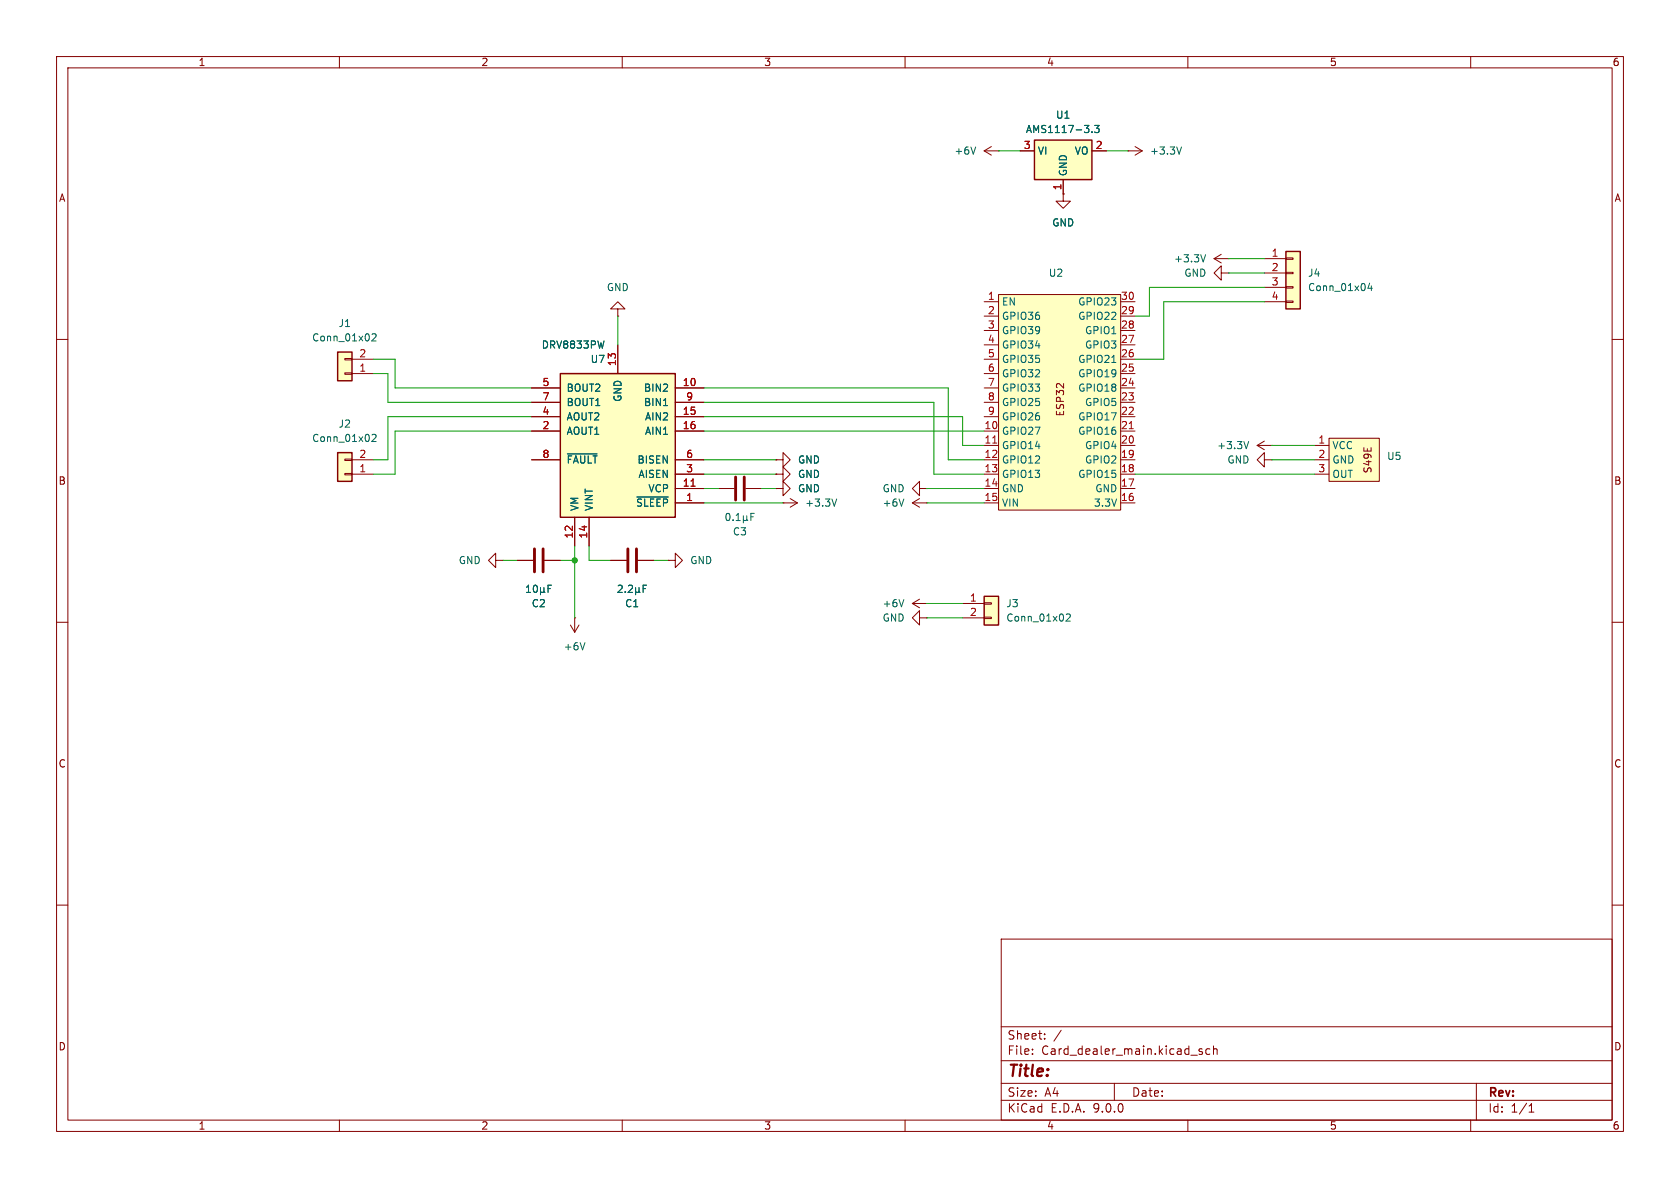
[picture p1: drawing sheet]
<svg xmlns="http://www.w3.org/2000/svg" width="297mm" height="210mm" viewBox="0 0 297 210" stroke-linecap="round" stroke-linejoin="round" font-family="sans-serif">
<g fill="none" stroke="#840000" stroke-width=".18">
<path d="M10 10h277v190h-277zM12 12h273v186h-273zM60 10v2M110 10v2M160 10v2M210 10v2M260 10v2M199.4 26.7h.1M199.4 26.7h2.5M200.7 25.9l1.2 .8M201.9 26.7l-1.2 .7M214.6 45.7l1.3 .8"/>
<path d="M214.6 45.7h2.6M215.9 45l-1.3 .7M217.2 45.7h.1M10 60h2M222.2 78.7l1.3 .8M222.2 78.7h2.6M223.5 78l-1.3 .7M224.8 78.7h.1M285 60h2M127 86.4h2.8M131.8 86.4h2.8M137.2 83.8h1.2v-1.2l1.3 1.2-1.3 1.3v-1.3"/>
<path d="M137.2 83.8h.1M137.2 81.3h1.2v-1.3l1.3 1.3-1.3 1.3v-1.3M137.2 81.3h.1M137.2 86.4h1.2v-1.3l1.3 1.3-1.3 1.2v-1.2M137.2 86.4h.1M138.4 88.9h.1M138.4 88.9h2.6M139.7 88.1l1.3 .8M141 88.9l-1.3 .8M161.3 88.9l1.3 .8M161.3 88.9h2.5M162.6 86.4v-1.3l-1.3 1.3 1.3 1.2v-1.2h1.2"/>
<path d="M162.6 88.1l-1.3 .8M163.8 88.9h.1M163.8 86.4h.1M10 110h2M161.3 106.7l1.3 .7M161.3 106.7h2.5M162.6 105.9l-1.3 .8M163.8 106.7h.1M285 110h2M10 160h2M177 166h108v32h-108zM285 160h2"/>
<path d="M60 198v2M110 198v2M160 198v2M177 194.5h108M177 191.5h108M177 187.5h108M177 181.5h108M182.5 186.3v.1M182.5 185.5v.1M184.7 183.6v.1M184.7 182.8v.1M187.6 182.1l-1.3 2"/>
<path d="M197 191.5v3M210 198v2M212.5 185.5l-.3-.1-.2 .2v.2l.5 .2v.3h-.5M213.9 185.5l-.4-.1-.3 .3v.4l.1 .2h.6M214.5 185.5l.2-.1 .4 .1 .1 .9M214.5 184.9v1.5M260 198v2M261 191.5v6.5M270.3 196.6h.9M270.3 195.5l.4-.4v1.5"/>
</g>
<g fill="none" stroke="#006464" stroke-width=".18">
<path d="M208.9 26l-.4 1.2M213.1 45l-.4 1.3M220.7 78l-.4 1.3M128.5 90.8l.1-.1a.68 .68 0 0 1 .5 .7 .68 .68 0 0 1-.5 .6 .84 .84 0 0 1-.1-1.2zM129.6 91.9v.1M130.1 92h.8M130.1 91.1l.4-.4v1.3M131.4 91.8l.2 .2h.2l.2-.2M131.4 91.2v1.2M132 91.8l.2 .2M132 91.2v.6M132.7 91.4h.5"/>
<path d="M133.3 90.7h-.6v1.3M147.9 88.2l-.4 1.3M159.8 88.2l-.4 1.3M159.8 106l-.4 1.3"/>
</g>
<path d="M130 84.3v4.1M131.6 84.3v4.1" fill="none" stroke="#840000" stroke-width=".51"/>
<path d="M182.9 24.8h10.1v7h-10.1z" fill="#ffffc2"/>
<path d="M182.9 24.8h10.1v7h-10.1z" fill="none" stroke="#840000" stroke-width=".25"/>
<path d="M180.3 26.7h2.6M188 31.8v2.5M193 26.7h2.6" fill="none" stroke="#840000" stroke-width=".18"/>
<path d="M193 23.3v.1M193.5 22.2h.8l-.4 .5 .3 .1v.5l-.1 .1-.6-.1" fill="none" stroke="#006464" stroke-width=".18"/>
<path d="M227.3 44.5h2.6v10.1h-2.6z" fill="#ffffc2"/>
<path d="M227.3 44.5h2.6v10.1h-2.6z" fill="none" stroke="#840000" stroke-width=".25"/>
<g fill="none" stroke="#840000" stroke-width=".18">
<path d="M174 26.7l1.3 .7M174 26.7h2.5M175.3 25.9l-1.3 .8M176.5 26.7h.1M188 34.3v1.3h1.2l-1.2 1.2-1.3-1.2h1.3M188 34.3h.1M215.9 48.3v-1.3l-1.3 1.3 1.3 1.2v-1.2h1.3M217.2 48.3h.1M223.5 45.7h3.8M223.5 48.3h3.8M223.5 50.8h3.8M223.5 53.3h3.8"/>
<path d="M227.3 45.6h1.3v.2h-1.3zM227.3 48.1h1.3v.3h-1.3zM227.3 50.7h1.3v.2h-1.3zM227.3 53.2h1.3v.3h-1.3zM162.6 109.2v-1.2l-1.3 1.2 1.3 1.3v-1.3h1.2M163.8 109.2h.1"/>
</g>
<path d="M172.5 26l-.4 1.2M242.1 50l-.3 1h.8M242.4 50.5v.9" fill="none" stroke="#006464" stroke-width=".18"/>
<path d="M174 105.4h2.5v5.1h-2.5z" fill="#ffffc2"/>
<path d="M174 105.4h2.5v5.1h-2.5z" fill="none" stroke="#840000" stroke-width=".25"/>
<path d="M170.2 106.7h3.8M170.2 109.2h3.8M174 106.6h1.3v.2h-1.3zM174 109.1h1.3v.2h-1.3z" fill="none" stroke="#840000" stroke-width=".18"/>
<path d="M188.5 108.7l.5-.2 .2 .4-.8 .9h.8" fill="none" stroke="#006464" stroke-width=".18"/>
<path d="M176.5 52.1h21.6v38.1h-21.6z" fill="#ffffc2"/>
<g fill="none" stroke="#840000" stroke-width=".18">
<path d="M174 53.3h2.5M174 55.9h2.5M174 58.4h2.5M176.5 52.1h21.6v38.1h-21.6zM198.1 53.3h2.6M198.1 55.9h2.6M198.1 58.4h2.6M174 61h2.5M174 63.5h2.5M174 66h2.5M174 68.6h2.5M174 71.1h2.5"/>
<path d="M174 73.7h2.5M174 76.2h2.5M174 78.7h2.5M188 67.8v.8l-.9-.8-.3 .1v.5M198.1 61h2.6M198.1 63.5h2.6M198.1 66h2.6M198.1 68.6h2.6M198.1 71.1h2.6M198.1 73.7h2.6M198.1 76.2h2.6M198.1 78.7h2.6"/>
<path d="M174 81.3h2.5M174 83.8h2.5M174 86.4h2.5M174 88.9h2.5M198.1 81.3h2.6M198.1 83.8h2.6M198.1 86.4h2.6M198.1 88.9h2.6"/>
</g>
<path d="M175.5 78.3h.7M199.6 75.8h.8" fill="none" stroke="#a90000" stroke-width=".18"/>
<path d="M196.5 64.1h.8" fill="none" stroke="#006464" stroke-width=".18"/>
<path d="M234.9 77.5h8.9v7.6h-8.9z" fill="#ffffc2"/>
<path d="M232.4 78.7h2.5M234.9 77.5h8.9v7.6h-8.9zM241.1 79.1v.6M241.7 79.3v.4M242.4 79.1v.6M223.5 81.3v-1.3l-1.3 1.3 1.3 1.3v-1.3h1.3M224.8 81.3h.1M232.4 81.3h2.5M232.4 83.8h2.5" fill="none" stroke="#840000" stroke-width=".18"/>
<path d="M59.7 80h2.5v5.1h-2.5z" fill="#ffffc2"/>
<path d="M59.7 80h2.5v5.1h-2.5z" fill="none" stroke="#840000" stroke-width=".25"/>
<path d="M61 83.7h1.2v.2h-1.2zM61 81.2h1.2v.2h-1.2zM62.2 83.8h3.8M62.2 81.3h3.8" fill="none" stroke="#840000" stroke-width=".18"/>
<path d="M65.8 76.9l.5-.1 .2 .3-.8 .9h.8" fill="none" stroke="#006464" stroke-width=".18"/>
<path d="M59.7 62.2h2.5v5.1h-2.5z" fill="#ffffc2"/>
<path d="M59.7 62.2h2.5v5.1h-2.5z" fill="none" stroke="#840000" stroke-width=".25"/>
<path d="M61 65.9h1.2v.3h-1.2zM61 63.4h1.2v.2h-1.2zM62.2 66h3.8M62.2 63.5h3.8" fill="none" stroke="#840000" stroke-width=".18"/>
<path d="M65.8 59.1l.5-.1 .2 .4-.8 .9h.8" fill="none" stroke="#006464" stroke-width=".18"/>
<path d="M99.1 66h20.3v25.4h-20.3z" fill="#ffffc2"/>
<path d="M99.1 66h20.3v25.4h-20.3z" fill="none" stroke="#840000" stroke-width=".25"/>
<g fill="none" stroke="#840000" stroke-width=".18">
<path d="M180.3 26.7h2.6M188 34.3h.1M188 31.8v2.5M193 26.7h2.6M109.2 54.6h1.3l-1.3-1.3-1.3 1.3h1.3v1.3M109.2 55.9h.1M94 76.2h5.1M94 73.7h5.1M94 71.1h5.1M94 68.6h5.1M109.2 61v5M119.4 76.2h5.1"/>
<path d="M119.4 73.7h5.1M119.4 71.1h5.1M119.4 68.6h5.1M87.6 99.1v-1.3l-1.2 1.3 1.2 1.2v-1.2h1.3M88.9 99.1h.1M91.4 99.1h2.8M94 81.3h5.1M96.3 99.1h2.8M101.6 91.4v5.1M104.1 91.4v5.1M107.9 99.1h2.8M112.8 99.1h2.8"/>
<path d="M118.1 99.1h1.3v-1.3l1.2 1.3-1.2 1.2v-1.2M118.1 99.1h.1M119.4 88.9h5.1M119.4 86.4h5.1M119.4 83.8h5.1M119.4 81.3h5.1M137.2 83.8h.1M137.2 81.3h.1M137.2 86.4h.1M100.8 110.5l.8 1.3M101.6 109.2h.1M101.6 109.2v2.6"/>
<path d="M102.4 110.5l-.8 1.3"/>
</g>
<g fill="none" stroke="#006464" stroke-width=".18">
<path d="M193 23.3v.1M193.5 22.2h.8l-.4 .5 .3 .1v.5l-.1 .1-.6-.1M106.8 60.3l-.3 1.2M117.3 71.7h.7M100.3 80.2h5.3M112.6 87.9h5.5M93.1 104.7h.7M93.1 103.8l.3-.4v1.3M94.4 103.6l.2-.2a.68 .68 0 0 1 .4 .7 .68 .68 0 0 1-.4 .6l-.2-.1-.1-.4zM95.6 104.5l.1 .2h.3l.2-.2M95.6 103.9v1.2M96.2 104.5l.1 .2"/>
<path d="M96.2 103.9v.6M96.9 104.1h.4M97.5 103.4h-.6v1.3M103.4 113.6l-.4 1.3M109.3 103.6l.5-.2 .2 .4-.8 .9h.8M110.6 104.6v.1M111.1 103.6l.5-.2 .2 .4-.8 .9h.8M112.4 104.5l.1 .2h.3l.2-.2M112.4 103.9v1.2M113 104.5l.2 .2M113 103.9v.6M113.7 104.1h.4"/>
<path d="M114.3 103.4h-.6v1.3"/>
</g>
<path d="M122.2 85.9h.7" fill="none" stroke="#a90000" stroke-width=".18"/>
<path d="M94.5 97v4.1M96 97v4.1M111 97v4.1M112.5 97v4.1" fill="none" stroke="#840000" stroke-width=".51"/>
<g fill="none" stroke="#009600" stroke-width=".18">
<path d="M176.5 26.7h3.8M195.6 26.7h3.8M109.2 55.9v5.1M217.2 45.7h6.3M217.2 48.3h6.3M223.5 50.8h-20.3v5.1h-2.5M223.5 53.3h-17.8v10.2h-5M66 63.5h3.8v5.1h24.2M66 66h2.6v5.1h25.4M94 73.7h-25.4v7.6h-2.6M94 76.2h-24.2v7.6h-3.8M124.5 73.7h45.7v5h3.8"/>
<path d="M124.5 68.6h43.1v12.7h6.4M124.5 71.1h40.6v12.7h8.9M124.5 76.2h49.5M224.8 78.7h7.6M88.9 99.1h2.5M99.1 99.1h2.5M101.6 96.5v12.7M104.1 96.5v2.6h3.8M115.6 99.1h2.5M124.5 86.4h2.5M124.5 81.3h12.7M124.5 83.8h12.7"/>
<path d="M124.5 88.9h13.9M134.6 86.4h2.6M163.8 86.4h10.2M163.8 88.9h10.2M200.7 83.8h31.7M224.8 81.3h7.6M163.8 109.2h6.4M163.8 106.7h6.4"/>
</g>
<circle cx="101.6" cy="99.1" r=".46" fill="#009600" stroke="#009600" stroke-width=".18"/>
<text font-size="2.8" fill="#840000" x="178" y="190.9">Title:</text>
<g font-size="2.1" fill="#840000">
<text x="178" y="184">Sheet:</text>
<text x="178" y="186.7">File:</text>
<text x="184.1" y="186.7">Card_dealer_main.kicad_sch</text>
<text x="178" y="196.9">KiCad</text>
<text x="178" y="194.1">Size:</text>
<text x="184.7" y="194.1">A4</text>
<text x="185.7" y="196.9">E.D.A.</text>
<text x="193.3" y="196.9">9.0.0</text>
<text x="200" y="194.1">Date:</text>
<text x="263" y="194.3">Rev:</text>
<text x="263" y="196.9">Id:</text>
<text x="267.1" y="196.9">1/1</text>
</g>
<g font-size="1.8" fill="#840000">
<text x="35" y="11.9">1</text>
<text x="85" y="11.9">2</text>
<text x="135" y="11.9">3</text>
<text x="185" y="11.9">4</text>
<text x="235" y="11.9">5</text>
<text x="285" y="11.9">6</text>
<text x="10.3" y="35.9">A</text>
<text x="285.3" y="35.9">A</text>
<text x="188.3" y="74.3" transform="rotate(-90 188.3 74.3)">ESP32</text>
<text x="10.3" y="85.9">B</text>
<text x="242.7" y="84.3" transform="rotate(-90 242.7 84.3)">S49E</text>
<text x="285.3" y="85.9">B</text>
<text x="10.3" y="135.9">C</text>
<text x="285.3" y="135.9">C</text>
<text x="10.3" y="185.9">D</text>
<text x="285.3" y="185.9">D</text>
<text x="35" y="199.9">1</text>
<text x="85" y="199.9">2</text>
<text x="135" y="199.9">3</text>
<text x="185" y="199.9">4</text>
<text x="235" y="199.9">5</text>
<text x="285" y="199.9">6</text>
</g>
<g font-size="1.8" fill="#006464">
<text x="181.3" y="23.7">AMS1117-3.3</text>
<text x="186.6" y="21.2">U1</text>
<text x="168.6" y="27.5">+6V</text>
<text x="183.4" y="27.5">VI</text>
<text x="189.9" y="27.5">VO</text>
<text x="203.2" y="27.5">+3.3V</text>
<text x="188.8" y="31.2" transform="rotate(-90 188.8 31.2)">GND</text>
<text x="185.9" y="40.2">GND</text>
<text x="207.5" y="46.6">+3.3V</text>
<text x="107.2" y="51.7">GND</text>
<text x="185.3" y="49.1">U2</text>
<text x="209.3" y="49.1">GND</text>
<text x="231.1" y="49.1">J4</text>
<text x="231.1" y="51.7">Conn_01x04</text>
<text x="59.8" y="58">J1</text>
<text x="177" y="54.2">EN</text>
<text x="177" y="56.7">GPIO36</text>
<text x="177" y="59.3">GPIO39</text>
<text x="190.5" y="54.2">GPIO23</text>
<text x="190.5" y="56.7">GPIO22</text>
<text x="191.7" y="59.3">GPIO1</text>
<text x="55.1" y="60.6">Conn_01x02</text>
<text x="95.7" y="61.8">DRV8833PW</text>
<text x="104.3" y="64.4">U7</text>
<text x="177" y="61.8">GPIO34</text>
<text x="177" y="64.4">GPIO35</text>
<text x="190.5" y="64.4">GPIO21</text>
<text x="191.7" y="61.8">GPIO3</text>
<text x="100.1" y="72">BOUT1</text>
<text x="100.1" y="69.4">BOUT2</text>
<text x="110.1" y="71.1" transform="rotate(-90 110.1 71.1)">GND</text>
<text x="113.7" y="72">BIN1</text>
<text x="113.7" y="69.4">BIN2</text>
<text x="177" y="66.9">GPIO32</text>
<text x="177" y="69.4">GPIO33</text>
<text x="177" y="72">GPIO25</text>
<text x="190.5" y="66.9">GPIO19</text>
<text x="190.5" y="69.4">GPIO18</text>
<text x="191.7" y="72">GPIO5</text>
<text x="59.8" y="75.8">J2</text>
<text x="100.1" y="77.1">AOUT1</text>
<text x="100.1" y="74.5">AOUT2</text>
<text x="113.9" y="77.1">AIN1</text>
<text x="113.9" y="74.5">AIN2</text>
<text x="177" y="74.5">GPIO26</text>
<text x="177" y="77.1">GPIO27</text>
<text x="190.5" y="74.5">GPIO17</text>
<text x="190.5" y="77.1">GPIO16</text>
<text x="55.1" y="78.3">Conn_01x02</text>
<text x="100.1" y="82.1">~{FAULT}</text>
<text x="112.6" y="82.1">BISEN</text>
<text x="141" y="82.1">GND</text>
<text x="177" y="79.6">GPIO14</text>
<text x="177" y="82.1">GPIO12</text>
<text x="191.7" y="79.6">GPIO4</text>
<text x="191.7" y="82.1">GPIO2</text>
<text x="215.1" y="79.6">+3.3V</text>
<text x="216.9" y="82.1">GND</text>
<text x="235.5" y="79.6">VCC</text>
<text x="235.5" y="82.1">GND</text>
<text x="245.1" y="81.5">U5</text>
<text x="112.4" y="89.8">~{SLEEP}</text>
<text x="112.8" y="84.7">AISEN</text>
<text x="114.5" y="87.2">VCP</text>
<text x="141" y="84.7">GND</text>
<text x="141" y="87.2">GND</text>
<text x="142.2" y="89.8">+3.3V</text>
<text x="155.9" y="89.8">+6V</text>
<text x="155.9" y="87.2">GND</text>
<text x="177" y="84.7">GPIO13</text>
<text x="177" y="87.2">GND</text>
<text x="177" y="89.8">VIN</text>
<text x="190.5" y="84.7">GPIO15</text>
<text x="193.3" y="89.8">3.3V</text>
<text x="193.5" y="87.2">GND</text>
<text x="235.5" y="84.7">OUT</text>
<text x="102.5" y="90.4" transform="rotate(-90 102.5 90.4)">VM</text>
<text x="105" y="90.4" transform="rotate(-90 105 90.4)">VINT</text>
<text x="129.5" y="94.8">C3</text>
<text x="81" y="99.9">GND</text>
<text x="121.9" y="99.9">GND</text>
<text x="93.9" y="107.5">C2</text>
<text x="110.4" y="107.5">C1</text>
<text x="155.9" y="107.5">+6V</text>
<text x="177.8" y="107.5">J3</text>
<text x="155.9" y="110.1">GND</text>
<text x="177.8" y="110.1">Conn_01x02</text>
<text x="99.6" y="115.2">+6V</text>
</g>
<g font-size="1.8" fill="#a90000">
<text x="180.9" y="26.4">3</text>
<text x="193.6" y="26.4">2</text>
<text x="187.7" y="33.7" transform="rotate(-90 187.7 33.7)">1</text>
<text x="224.7" y="45.5">1</text>
<text x="174.6" y="53.1">1</text>
<text x="198.1" y="53.1">30</text>
<text x="224.7" y="48">2</text>
<text x="224.7" y="50.5">3</text>
<text x="224.7" y="53.1">4</text>
<text x="174.6" y="55.6">2</text>
<text x="174.6" y="58.2">3</text>
<text x="198.1" y="55.6">29</text>
<text x="198.1" y="58.2">28</text>
<text x="63.4" y="65.8">1</text>
<text x="63.4" y="63.2">2</text>
<text x="109" y="64.8" transform="rotate(-90 109 64.8)">13</text>
<text x="174.6" y="60.7">4</text>
<text x="174.6" y="63.2">5</text>
<text x="174.6" y="65.8">6</text>
<text x="198.1" y="60.7">27</text>
<text x="198.1" y="63.2">26</text>
<text x="198.1" y="65.8">25</text>
<text x="95.8" y="70.9">7</text>
<text x="95.8" y="68.3">5</text>
<text x="120.6" y="68.3">10</text>
<text x="121.2" y="70.9">9</text>
<text x="174.6" y="68.3">7</text>
<text x="174.6" y="70.9">8</text>
<text x="198.1" y="68.3">24</text>
<text x="198.1" y="70.9">23</text>
<text x="95.8" y="75.9">2</text>
<text x="95.8" y="73.4">4</text>
<text x="120.6" y="75.9">16</text>
<text x="120.6" y="73.4">15</text>
<text x="173.9" y="75.9">10</text>
<text x="174.6" y="73.4">9</text>
<text x="198.1" y="73.4">22</text>
<text x="198.1" y="75.9">21</text>
<text x="63.4" y="83.6">1</text>
<text x="63.4" y="81">2</text>
<text x="95.8" y="81">8</text>
<text x="121.2" y="83.6">3</text>
<text x="121.2" y="81">6</text>
<text x="173.9" y="78.5">11</text>
<text x="173.9" y="81">12</text>
<text x="173.9" y="83.6">13</text>
<text x="198.1" y="78.5">20</text>
<text x="198.1" y="81">19</text>
<text x="198.1" y="83.6">18</text>
<text x="233" y="78.5">1</text>
<text x="233" y="81">2</text>
<text x="233" y="83.6">3</text>
<text x="120.6" y="86.1">11</text>
<text x="121.2" y="88.6">1</text>
<text x="173.9" y="86.1">14</text>
<text x="173.9" y="88.6">15</text>
<text x="198.1" y="86.1">17</text>
<text x="198.1" y="88.6">16</text>
<text x="101.3" y="95.3" transform="rotate(-90 101.3 95.3)">12</text>
<text x="103.9" y="95.3" transform="rotate(-90 103.9 95.3)">14</text>
<text x="171.4" y="106.4">1</text>
<text x="171.4" y="109">2</text>
</g>
</svg>
